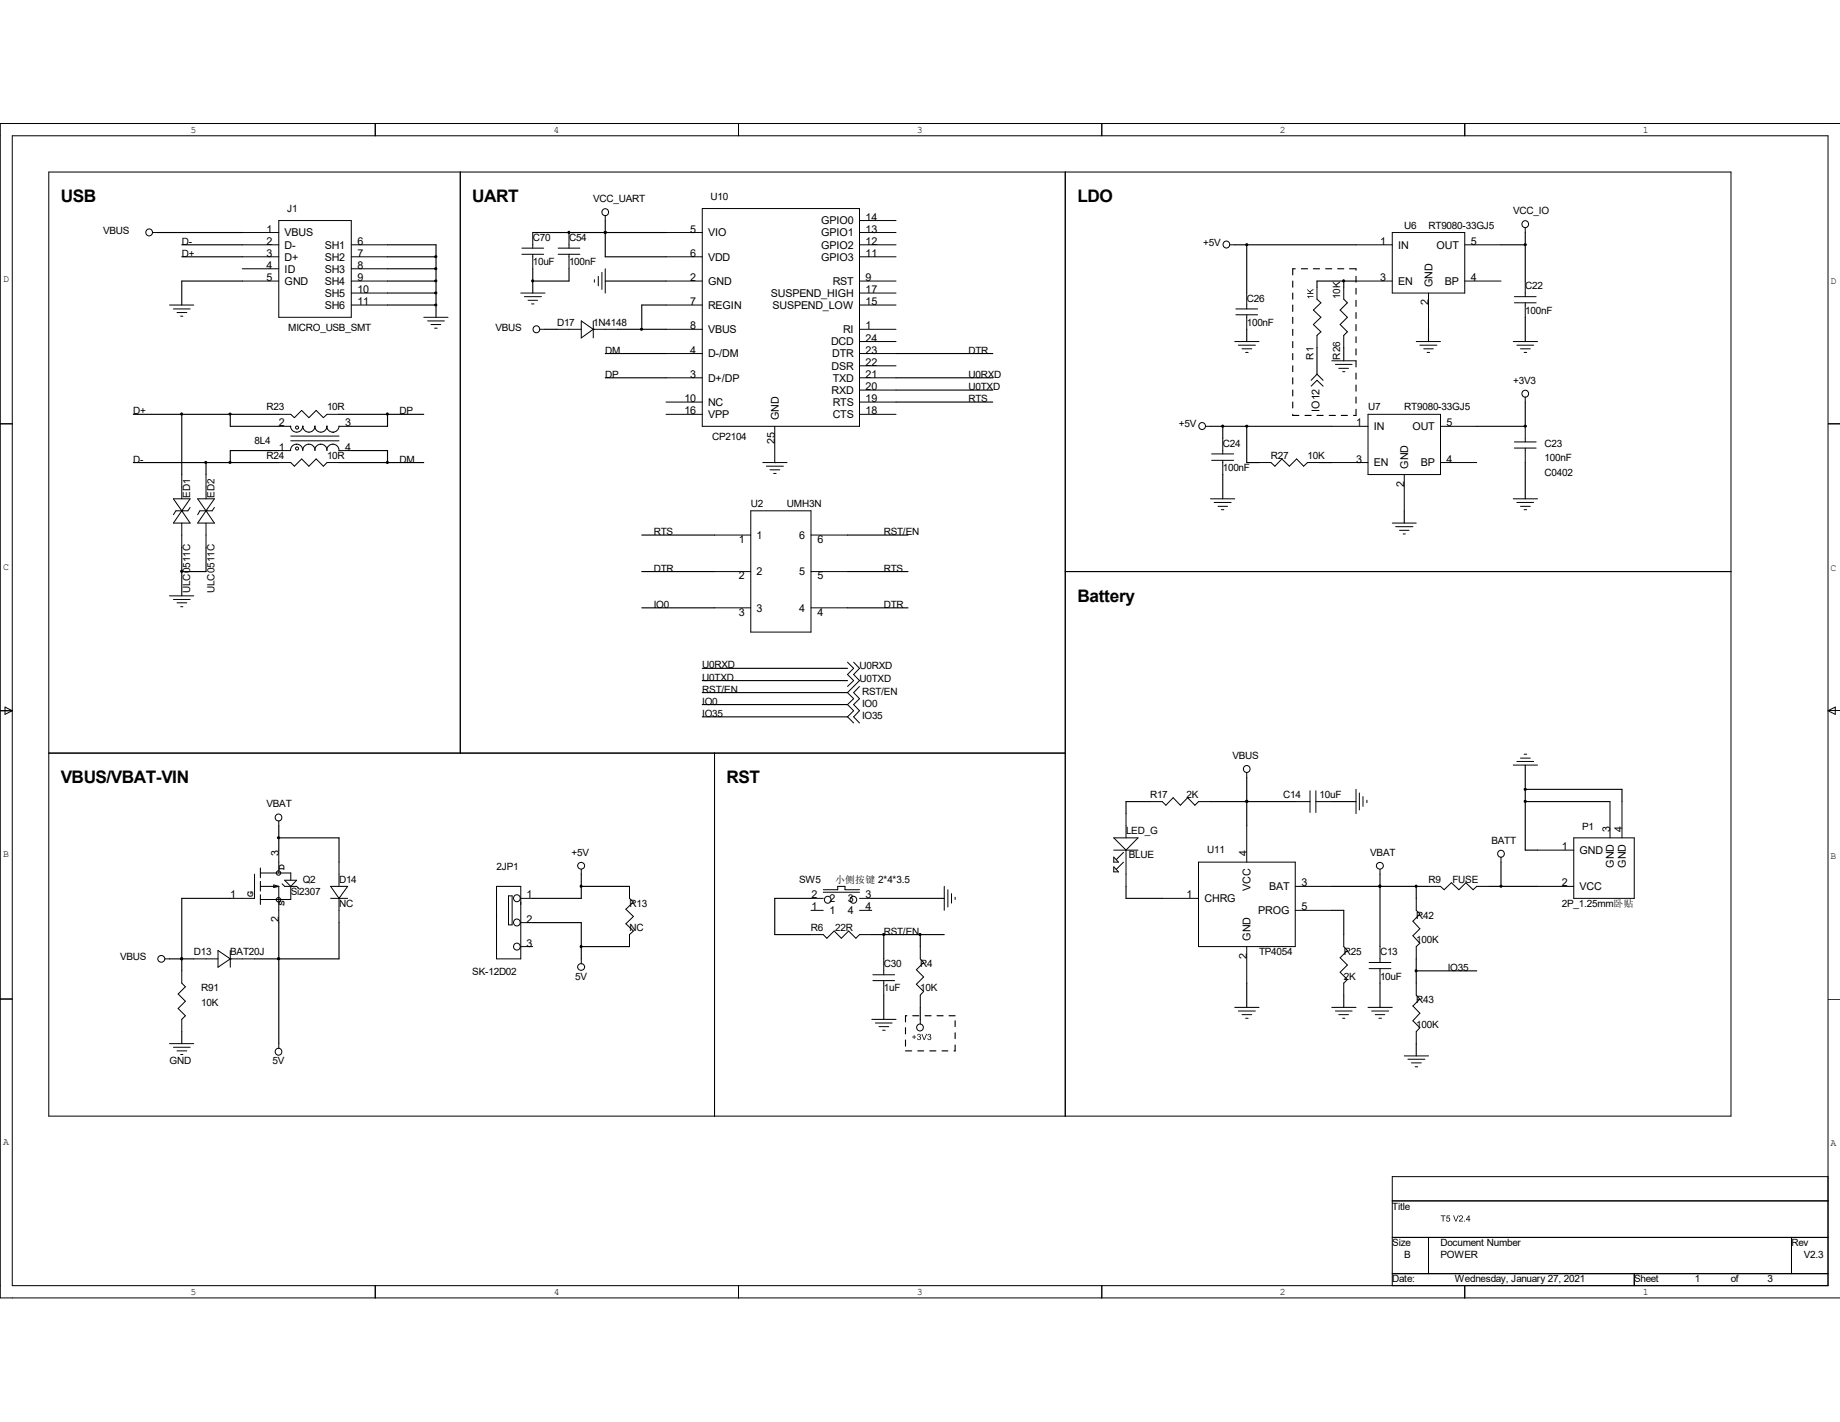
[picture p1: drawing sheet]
<svg xmlns="http://www.w3.org/2000/svg" width="279mm" height="216mm" viewBox="0 0 279 216" stroke-linecap="round" stroke-linejoin="round" font-family="sans-serif">
<g fill="none" stroke="#000" stroke-width=".15">
<path d="M57 18.8v1.8M112.1 18.8v1.8M167.3 18.8v1.8M222.4 18.8v1.8M279.4 18.8h-279.4v178.3h279.4M1.9 20.6h275.7v174.6h-275.7zM7.4 26.1h255.4v143.4h-255.4zM23.2 35.3h.7M36.8 35.3h5.5M36.8 37.2h5.5M36.8 39h5.5M42.3 33.5h11v14.7h-11z"/>
<path d="M53.3 37.2h5.5M53.3 39h5.5M69.9 26.1v88.2M79.2 37.7h3.3M79.2 38.6h3.3M80.9 35.3v2.4M80.9 38.6v2.2M84.8 37.7h3.3M84.8 38.6h3.3M86.4 35.3v2.4M86.4 38.6v2.2M91.9 32.7v.8"/>
<path d="M101.1 35.3h5.5M101.1 39h5.5M106.6 31.7h23.9v33h-23.9zM130.5 33.5h5.6M130.5 35.3h5.6M130.5 37.2h5.6M130.5 39h5.6M161.8 26.1v143.4M186.8 37.2h.7M205.9 37.2h5.5M211.4 35.3h11v9.2h-11zM222.4 37.2h5.5"/>
<path d="M231.6 34.6v.7M25.7 46.3h3.7M26.3 46.9h2.6M26.9 47.5h1.5M27.4 48h.4M36.8 40.8h5.5M36.8 42.7h5.5M53.3 40.8h5.5M53.3 42.7h5.5M53.3 44.5h5.5M53.3 46.3h5.5M64.3 48.2h3.7"/>
<path d="M64.9 48.7h2.6M65.4 49.3h1.5M66 49.8h.4M79.1 44.5h3.7M79.6 45h2.6M80.2 45.6h1.4M80.7 46.1h.4M82 50h.8M84.6 50h3.7M88.3 48.7l1.8 1.3-1.8 1.3zM90.1 50h.1M90.1 48.7v2.6"/>
<path d="M90.1 50h3.7M90.3 42.5v.3M90.8 42v1.4M91.4 41.4v2.5M91.9 40.8v3.7M101.1 42.7h5.5M101.1 46.3h5.5M101.1 50h5.5M101.1 53.7h5.5M101.1 57.4h5.5M130.5 42.7h5.6M130.5 44.5h5.6"/>
<path d="M130.5 46.3h5.6M130.5 50h5.6M130.5 53.7h5.6M130.5 57.4h5.6M130.5 51.9h5.6M130.5 55.5h5.6M130.5 59.2h5.6M187.5 51.9h3.7M187.7 46.9h3.3M187.7 47.8h3.3M188 52.4h2.6M188.6 53h1.5"/>
<path d="M189.1 53.5h.4M189.3 44.5v2.4M189.3 47.8v2.2M199.1 57.7l.9-.9 .9 .9M199.1 58.6l.9-.9 .9 .9M200 43.6v1.8l.6 .6-1.2 1.1 1.2 1.1-1.2 1.1 1.2 1.1-.6 .5v1.9M202.2 54.8h3.7M202.8 55.3h2.5M203.3 55.9h1.5M203.9 56.4h.3M204 43.6v1.8l.6 .6-1.1 1.1 1.1 1.1-1.1 1.1 1.1 1.1-.6 .5v1.9M205.9 42.7h5.5"/>
<path d="M215.1 51.9h3.6M215.6 52.4h2.6M216.2 53h1.4M216.7 53.5h.4M216.9 44.5v5.5M222.4 42.7h5.5M229.8 51.9h3.7M230 45h3.3M230 46h3.3M230.3 52.4h2.6M230.9 53h1.5M231.4 53.5h.4"/>
<path d="M231.6 42.7v2.3M231.6 46v2.2M0 64.3h1.9M26.3 75.7h2.6l-1.3 1.9zM27.6 77.6h.1M27.6 72.1v3.6M27.6 79.4v3.7M27.6 77.6l1.3 1.8h-2.6zM28.9 77l-.4 .6h-1.8l-.4 .5M30 75.7h2.6l-1.3 1.9zM31.3 77.6h.1M31.3 77.6l1.3 1.8h-2.6z"/>
<path d="M31.3 72.1v3.6M31.3 79.4v3.7M32.6 77l-.4 .6h-1.8l-.4 .5M42.3 70.2h1.9l.5 .6 1.1-1.1 1.1 1.1 1.1-1.1 1.1 1.1 .6-.6h1.8M42.3 62.9h1.9l.5 .5 1.1-1.1 1.1 1.1 1.1-1.1 1.1 1.1 .6-.5h1.8M42.3 68.4h1.9M44.2 66.2h7.3M44.2 66.9h7.3M45 67.4a.93 .93 0 0 1 1 1M45 67.5a.82 .82 0 0 0-.9 .9M46 64.7a.93 .93 0 0 1-1 .9 .93 .93 0 0 1-.9-.9h-1.8M46.9 67.5a.82 .82 0 0 0-.9 .9"/>
<path d="M46.9 67.4a.93 .93 0 0 1 .9 1M47.8 64.7a.93 .93 0 0 1-.9 .9 .93 .93 0 0 1-.9-.9M48.7 67.4a.93 .93 0 0 1 1 1M48.7 67.5a.82 .82 0 0 0-.9 .9M49.7 64.7h-.1a.93 .93 0 0 0 .9 .9M49.7 64.7a.93 .93 0 0 1-1 .9 .93 .93 0 0 1-.9-.9M50.5 67.4a.93 .93 0 0 1 1 1h1.8M50.6 67.5a.84 .84 0 0 0-1 .9M51.5 64.7a.93 .93 0 0 1-1 .9h.1M51.5 64.7h1.8M101.1 62.9h5.5M101.1 61h5.5"/>
<path d="M114 77.6h9.1v18.4h-9.1zM115.8 70.2h3.7M116.4 70.8h2.6M116.9 71.3h1.5M117.5 71.9h.4M117.6 64.7v5.5M130.5 62.9h5.6M130.5 61h5.6M183.1 64.7h.7M183.8 75.7h3.7M184 68.9h3.3M184 69.9h3.3"/>
<path d="M184.4 76.3h2.5M185 76.9h1.4M185.5 77.4h.3M185.7 66.5v2.4M185.7 69.9v2.2M191.2 70.2h1.8l.6 .6 1-1.1 1.2 1.1 1.1-1.1 1.1 1.1 .5-.6h1.9M202.2 70.2h5.5M202.2 64.7h5.5M207.7 62.9h11v9.2h-11zM211.4 79.4h3.7M211.9 80h2.6M213.2 72.1v5.5"/>
<path d="M218.7 70.2h5.5M218.7 64.7h5.5M229.8 75.7h3.7M230 67.1h3.3M230 68h3.3M230.3 76.3h2.6M230.9 76.9h1.5M231.4 77.4h.4M231.6 60.3v.7M231.6 64.7v2.4M231.6 68v2.2M277.6 64.3h1.8"/>
<path d="M25.7 90.5h3.7M26.3 91h2.6M26.9 91.5h1.5M27.4 92.1h.4M108.5 86.8h5.5M108.5 81.2h5.5M108.5 92.3h5.5M123.1 86.8h5.6M123.1 81.2h5.6M123.1 92.3h5.6M161.8 86.8h101M212.5 80.5h1.5"/>
<path d="M213.1 81.1h.3M0 107.9h1.9M.8 107.4l1.1 .5-1.1 .6zM7.4 114.3h154.4M108.5 114.3v55.2M128.7 100.5l.9 1-.9 .9 .9 .9-.9 .9M129.6 100.5l.9 1-.9 .9 .9 .9-1.8 1.9 .9 .9-.9 .9 .9 .9-.9 .9 .9 1M130.5 104.2l-.9 1 .9 .9-.9 .9 .9 .9-.9 .9 .9 1M189.3 117.3v.7M205.9 119.8v3.7M229.8 116.2h3.7M230.3 115.6h2.6"/>
<path d="M230.9 115.1h1.5M231.4 114.5h.4M277.6 107.9h1.8M277.6 107.9l1.1-.5v1.1zM38.7 132.7v3.7h-3.7M39.5 134.6h2.8M39.5 131.8v1.5M39.5 133.8v1.5M39.5 135.8v1.5M39.5 132.5h4.7v1.1M41.6 134.4l.7 .2-.7 .1zM42.3 124.6v.8"/>
<path d="M42.3 129.1v3.4M42.3 134.6v5.5M42.8 134.2l.4 .4h1.8l.4 .3M43.2 133.6h1.8l-.8 1zM44.2 134.6v2h-4.7M50.2 134.6h2.6l-1.3 1.8zM50.2 136.4h2.6M51.5 136.4h.1M51.5 130.9v3.7M51.5 136.4v3.7M75.4 134.6h3.7v11h-3.7zM77.2 136h.6v4.4h-.6z"/>
<path d="M79.1 136.4h1.8M88.3 132v.7M95.6 134.6v1.8l.6 .5-1.2 1.1 1.2 1.1-1.2 1.2 1.2 1.1-.6 .5v1.8M123.1 136.4h1.9M123.1 138.2h1.9M125 135.1h2.2v-.5h1.1v.5h2.2M125 135.5h5.5M130.5 136.4h1.9M130.5 138.2h1.9M143.4 134.6v3.6M143.9 135.1v2.6M144.5 135.7v1.4"/>
<path d="M145 136.2v.4M169.1 127.2h3.7l-1.8 1.9zM169.1 130.1l.7 .8h-.7zM169.1 131.6l.7 .8h-.7zM169.1 129.1h3.7M170.6 129.4l-1.1 1.1M170.6 130.9l-1.1 1.1M171 123.5v3.7M171 129.1v5.5M174.6 121.7h1.9l.5 .6 1.1-1.2 1.1 1.2 1.1-1.2 1.1 1.2 .6-.6h1.8M176.5 136.4h5.5M182 130.9h14.7v12.8h-14.7z"/>
<path d="M189.3 125.4v5.5M196.7 134.6h5.5M196.7 121.7h2.2M196.7 138.2h5.5M198.9 120.1v3.3M199.8 121.7h2.4M199.8 120.1v3.3M206.4 120.4v2.6M207 120.9v1.5M207.6 121.5v.4M209.5 132v.7M215.1 136.4v1.8l.5 .6-1.1 1.1 1.1 1.1-1.1 1.1 1.1 1.1-.5 .5v1.9"/>
<path d="M216.9 134.6h1.8l.6 .5 1.1-1.1 1.1 1.1 1.1-1.1 1.1 1.1 .5-.5h1.9M227.9 130.1v.8M233.5 129.1h5.5M233.5 134.6h5.5M239 127.2h9.2v9.2h-9.2zM244.5 121.7v5.5M246.3 121.7v5.5M0 151.7h1.9M25 145.6h.7M25.7 158.5h3.7M26.3 159h2.6M26.9 159.6h1.5"/>
<path d="M27.6 147.4v1.9l.6 .5-1.1 1.1 1.1 1.1-1.1 1.1 1.1 1.1-.6 .6v1.8M29.4 145.6h3.7M33.1 144.3l1.9 1.3-1.9 1.3zM35 145.6h.1M35 144.3v2.6M35 145.6h3.7M42.3 158.5v.7M79.1 143.7h1.8M79.1 140.1h1.8M88.3 145.6v.7M123.1 141.9h1.9l.6 .6 1.1-1.1 1.1 1.1 1.1-1.1 1.1 1.1 .5-.6h1.9M132.4 154.8h3.7"/>
<path d="M132.5 148h3.3M132.5 148.9h3.3M132.9 155.3h2.6M133.5 155.9h1.5M134 156.4h.4M134.2 145.6v2.4M134.2 148.9v2.2M139.7 143.7v1.9l.6 .5-1.2 1.1 1.2 1.1-1.2 1.1 1.2 1.1-.6 .6v1.9M139.7 154.8v.7M187.5 153h3.7M188 153.5h2.6M188.6 154.1h1.5"/>
<path d="M189.1 154.6h.4M189.3 143.7v5.6M202.2 153h3.7M202.8 153.5h2.5M203.3 154.1h1.5M203.9 154.6h.3M204 141.9v1.8l.6 .6-1.1 1.1 1.1 1.1-1.1 1.1 1.1 1.1-.6 .6v1.8M207.7 153h3.7M207.9 146.1h3.3M207.9 147.1h3.3M208.3 153.5h2.6M208.8 154.1h1.5"/>
<path d="M209.4 154.6h.4M209.5 143.7v2.4M209.5 147.1v2.2M215.1 149.3v1.8l.5 .6-1.1 1 1.1 1.1-1.1 1.2 1.1 1-.5 .6v1.9M277.6 151.7h1.8M27.4 160.1h.4M213.2 160.3h3.7M213.8 160.8h2.6M214.3 161.4h1.5M214.9 162h.4M277.6 178.6h-66.2v16.6M57 195.2v1.9"/>
<path d="M112.1 195.2v1.9M167.3 195.2v1.9M211.4 182.3h66.2M211.4 187.9h66.2M211.4 193.4h66.2M216.9 187.9v5.5M222.4 195.2v1.9M248.2 193.4v1.8M272 187.9v5.5"/>
<circle cx="22.6" cy="35.3" r=".52"/>
<circle cx="91.9" cy="32.2" r=".52"/>
<circle cx="186.2" cy="37.1" r=".52"/>
<circle cx="231.6" cy="34" r=".52"/>
<circle cx="81.4" cy="50" r=".52"/>
<circle cx="231.6" cy="59.8" r=".52"/>
<circle cx="45.1" cy="64.9" r=".23"/>
<circle cx="45.1" cy="68.1" r=".23"/>
<circle cx="182.5" cy="64.7" r=".52"/>
<circle cx="189.3" cy="116.8" r=".52"/>
<circle cx="42.3" cy="124.1" r=".52"/>
<circle cx="42.3" cy="132.5" r=".34"/>
<circle cx="42.3" cy="136.6" r=".34"/>
<circle cx="78.5" cy="136.4" r=".52"/>
<circle cx="88.3" cy="131.4" r=".52"/>
<circle cx="125.7" cy="136.6" r=".52"/>
<circle cx="129.6" cy="136.6" r=".52"/>
<circle cx="209.5" cy="131.4" r=".52"/>
<circle cx="227.9" cy="129.6" r=".52"/>
<circle cx="24.5" cy="145.6" r=".52"/>
<circle cx="42.3" cy="159.7" r=".52"/>
<circle cx="78.5" cy="140.1" r=".52"/>
<circle cx="78.5" cy="143.7" r=".52"/>
<circle cx="88.3" cy="146.8" r=".52"/>
<circle cx="139.7" cy="156" r=".52"/>
</g>
<g fill="#000">
<path d="M198.5 44.9h.9v.2h-.7l.1 .2h-.1zM198.5 43.9l.4 .4 .5-.5v.2l-.4 .3 .1 .2h.3v.1h-.9v-.1h.5l-.5-.5z"/>
<path d="M138.8 157.1h.1v.3h.2v.1h-.2v.3h-.1v-.3h-.3v-.1h.3zM139.4 157a.25 .25 0 0 1 .3 0 .25 .25 0 0 1 0 .4 .29 .29 0 0 1 0 .5 .29 .29 0 0 1-.4-.2l.1-.1a.19 .19 0 0 0 .2 .2 .19 .19 0 0 0 .1-.2 .19 .19 0 0 0-.2-.1v-.1a.16 .16 0 0 0 .2-.2 .16 .16 0 0 0-.2-.2 .16 .16 0 0 0-.1 .2h-.1zM139.9 157h.1l.3 .8 .3-.8h.2l-.4 .9h-.1zM140.9 157a.25 .25 0 0 1 .4 0 .25 .25 0 0 1-.1 .4 .29 .29 0 0 1 0 .5 .29 .29 0 0 1-.4-.2l.1-.1a.19 .19 0 0 0 .2 .2 .19 .19 0 0 0 .2-.2 .19 .19 0 0 0-.3-.1v-.1a.18 .18 0 0 0 .3-.2 .16 .16 0 0 0-.2-.2 .16 .16 0 0 0-.2 .2h-.1z"/>
<path d="M218.8 184.5h.7v.1h-.3v.9h-.1v-.9h-.3zM219.7 184.5h.5v.2h-.4l-.1 .2a.31 .31 0 0 1 .5 .2 .31 .31 0 0 1-.2 .4 .31 .31 0 0 1-.4-.3h.1a.21 .21 0 0 0 .3 .1 .21 .21 0 0 0 0-.3 .21 .21 0 0 0-.3 0h-.1zM220.7 184.5h.1l.3 .9 .3-.9h.1l-.4 1h-.1zM221.6 184.6a.3 .3 0 0 1 .5 0 .3 .3 0 0 1-.1 .5l-.3 .3h.4v.1h-.6l.1-.2a.56 .56 0 0 0 .4-.6l-.2-.1-.1 .2h-.2zM222.3 185.3h.1v.2h-.1zM223 184.5h.1v.6h.2v.1h-.2v.3h-.1v-.3h-.4zM223 184.7l-.3 .4h.3z"/>
</g>
<g fill="none" stroke="#000" stroke-width=".17">
<path d="M23.9 35.3h12.9M27.6 37.2h9.2M27.6 39h9.2M58.8 37.2h7.4v11M58.8 39h7.4M80.9 35.3h20.2M86.4 35.3h.1M91.9 35.3h.1M91.9 33.5v5.5h9.2M187.5 37.2h18.4M189.3 37.2v7.3M227.9 37.2h3.7"/>
<path d="M231.6 35.3v7.4M36.8 42.7h-9.2v3.6M58.8 40.8h7.4M58.8 46.3h7.4M58.8 42.7h7.4M58.8 44.5h7.4M80.9 40.8v3.7M82.8 50h1.8M86.4 40.8v1.9h-5.5M91.9 53.7h9.2M91.9 57.4h9.2M91.9 42.7h9.2"/>
<path d="M93.8 50h7.3M101.1 46.3h-3.6v3.7M136.1 53.7h14.6M136.1 57.4h14.6M136.1 59.2h14.6M189.3 50v1.9M196.3 42.7v.9M196.3 44.5v.9M196.3 46.3v1M196.3 48.2v.9M196.3 50v.9M196.3 51.9v.9"/>
<path d="M196.3 53.7v.9M196.3 55.5v.9M196.3 57.4v.9M196.3 59.2v.9M196.7 40.8h-.4v.9M197.6 40.8h.9M199.4 40.8h1M200 52.8v4M201.3 40.8h.9M203.1 40.8h.9M204 42.7v.9M204 52.8v2"/>
<path d="M204.9 40.8h1v.2M205.9 42v.8M205.9 43.8v.9M205.9 45.6v.9M205.9 47.5v.8M205.9 49.3v.9M205.9 51.1v.9M205.9 53v.9M205.9 54.8v.9M205.9 56.6v1M205.9 58.5v.9M205.9 42.7h-5.9v.9"/>
<path d="M216.9 50v1.9M231.6 48.2v3.7M20.2 70.2h22.1M20.2 62.9h22.1M27.6 62.9v9.2M31.3 70.2v1.9M35 62.9v1.8h7.3M42.3 68.4h-7.3v1.8M51.5 70.2h12.8M51.5 62.9h12.8M53.3 68.4h5.5v1.8M58.8 62.9v1.8h-5.5"/>
<path d="M117.6 70.2h.1M136.1 61h14.6M183.8 64.7h18.4M185.7 64.7v1.8M185.7 72.1v3.6M189.3 64.7v5.5h1.9M196.3 61v.9M196.3 62.9v.2h.9M198.2 63.1h.9M200 63.1h.9M200.4 70.2h1.8M201.8 63.1h1"/>
<path d="M203.7 63.1h.9M205.9 60.3v.9M205.9 62.1v1h-.4M213.2 77.6v1.8M224.2 64.7h7.4M231.6 64.7h.1M231.6 61v3.7M231.6 70.2v5.5M27.6 83.1v7.4M31.3 83.1v3.7h-3.7M97.5 92.3h11M97.5 81.2h11"/>
<path d="M97.5 86.8h11M128.7 92.3h9.2M128.7 81.2h9.2M128.7 86.8h9.2M106.6 107h22.1M106.6 105.2h22.1M106.6 108.8h22.1M106.6 101.5h22.1M106.6 103.3h22.1M189.3 118v7.4M231.6 116.2v12.9h1.9M231.6 119.8h14.7v1.9"/>
<path d="M35 136.4h-7.4v11M42.3 125.4v3.7M42.3 127.2h9.2v3.7M88.3 132.7v3.7h-7.4M88.3 134.6h7.3M123.1 136.4h-5.5v5.5h5.5M132.4 136.4h11M171 134.6v1.8h5.5M174.6 121.7h-3.6v1.8M183.8 121.7h12.9M189.3 121.7h.1M202.2 134.6h14.7"/>
<path d="M202.2 138.2h1.8v3.7M202.2 121.7h3.7M209.5 134.6h.1M209.5 132.7v11M215.1 134.6v1.8M226.1 134.6h7.4M227.9 130.9v3.7M231.6 121.7h12.9M25.7 145.6h3.7M27.6 145.6h.1M27.6 156.6v1.9M42.3 145.6h.1"/>
<path d="M42.3 140.1v18.4M51.5 140.1v5.5h-12.8M80.9 140.1h7.4v5.5M88.3 143.7h7.3M132.4 141.9h11M134.2 141.9v3.7M134.2 151.1v3.7M137.5 156v1M137.5 157.9v.9M137.5 159.6h.9M137.7 154.2h-.2v1M138.6 154.2h.9"/>
<path d="M139.4 159.6h.9M139.7 141.9v1.8M139.7 153v1.8M140.5 154.2h.9M141.2 159.6h.9M142.3 154.2h.9M143 159.6h.9M144.1 154.2h.9M145 155v.9M145 156.8v.9M145 158.7v.9h-.1M189.3 149.3v3.7"/>
<path d="M204 151.1v1.9M209.5 149.3v3.7M215.1 145.6v3.7M215.1 158.5v1.8M215.1 147.4h9.1"/>
</g>
<g fill="#000" stroke="#000" stroke-width=".15">
<path d="M66 38.9h.3v.2h-.3z" fill-rule="evenodd"/>
<path d="M91.8 35.2h.2v.2h-.2z" fill-rule="evenodd"/>
<path d="M91.8 35.2h.2v.2h-.2z" fill-rule="evenodd"/>
<path d="M189.2 37h.2v.3h-.2z" fill-rule="evenodd"/>
<path d="M231.5 37h.2v.3h-.2z" fill-rule="evenodd"/>
<path d="M66 40.7h.3v.2h-.3z" fill-rule="evenodd"/>
<path d="M66 46.2h.3v.2h-.3z" fill-rule="evenodd"/>
<path d="M66 44.4h.3v.2h-.3z" fill-rule="evenodd"/>
<path d="M66 42.5h.3v.3h-.3z" fill-rule="evenodd"/>
<path d="M97.3 49.9h.2v.2h-.2z" fill-rule="evenodd"/>
<path d="M31.1 70.1h.3v.2h-.3z" fill-rule="evenodd"/>
<path d="M34.8 70.1h.2v.2h-.2z" fill-rule="evenodd"/>
<path d="M34.8 62.8h.2v.2h-.2z" fill-rule="evenodd"/>
<path d="M189.2 64.6h.2v.2h-.2z" fill-rule="evenodd"/>
<path d="M231.5 64.6h.2v.2h-.2z" fill-rule="evenodd"/>
<path d="M231.5 119.7h.2v.2h-.2z" fill-rule="evenodd"/>
<path d="M42.2 127.1h.2v.2h-.2z" fill-rule="evenodd"/>
<path d="M189.2 121.6h.2v.2h-.2z" fill-rule="evenodd"/>
<path d="M189.2 121.6h.2v.2h-.2z" fill-rule="evenodd"/>
<path d="M227.8 134.5h.2v.2h-.2z" fill-rule="evenodd"/>
<path d="M231.5 121.6h.2v.2h-.2z" fill-rule="evenodd"/>
<path d="M42.2 145.5h.2v.2h-.2z" fill-rule="evenodd"/>
<path d="M42.2 145.5h.2v.2h-.2z" fill-rule="evenodd"/>
<path d="M134.1 141.8h.2v.2h-.2z" fill-rule="evenodd"/>
<path d="M139.6 141.8h.2v.2h-.2z" fill-rule="evenodd"/>
<circle cx="86.4" cy="35.3" r=".16"/>
<circle cx="80.9" cy="42.6" r=".16"/>
<circle cx="204" cy="42.6" r=".16"/>
<circle cx="27.6" cy="62.9" r=".16"/>
<circle cx="58.8" cy="62.9" r=".16"/>
<circle cx="58.8" cy="70.2" r=".16"/>
<circle cx="185.6" cy="64.7" r=".16"/>
<circle cx="27.6" cy="86.7" r=".16"/>
<circle cx="88.2" cy="134.5" r=".16"/>
<circle cx="209.5" cy="134.5" r=".16"/>
<circle cx="215" cy="134.5" r=".16"/>
<circle cx="27.6" cy="145.6" r=".16"/>
<circle cx="88.2" cy="143.7" r=".16"/>
<circle cx="215" cy="147.4" r=".16"/>
</g>
<g font-size="2.6">
<text x="9.2" y="30.7">USB</text>
<text x="71.7" y="30.7">UART</text>
<text x="163.6" y="30.7">LDO</text>
<text x="163.6" y="91.4">Battery</text>
<text x="9.2" y="119">VBUS/VBAT-VIN</text>
<text x="110.3" y="119">RST</text>
</g>
<g font-size="1.6">
<text x="40.5" y="35.3">1</text>
<text x="43.2" y="35.9">VBUS</text>
<text x="104.8" y="35.3">5</text>
<text x="107.5" y="35.9">VIO</text>
<text x="124.7" y="34.1">GPIO0</text>
<text x="124.7" y="35.9">GPIO1</text>
<text x="131.4" y="33.5">14</text>
<text x="131.4" y="35.3">13</text>
<text x="40.5" y="37.2">2</text>
<text x="40.5" y="39">3</text>
<text x="40.5" y="40.8">4</text>
<text x="43.2" y="37.8">D-</text>
<text x="43.2" y="39.6">D+</text>
<text x="43.2" y="41.4">ID</text>
<text x="49.3" y="37.8">SH1</text>
<text x="49.3" y="39.6">SH2</text>
<text x="49.3" y="41.4">SH3</text>
<text x="54.3" y="37.2">6</text>
<text x="54.3" y="39">7</text>
<text x="54.3" y="40.8">8</text>
<text x="104.8" y="39">6</text>
<text x="107.5" y="39.6">VDD</text>
<text x="124.7" y="37.8">GPIO2</text>
<text x="124.7" y="39.6">GPIO3</text>
<text x="131.4" y="37.2">12</text>
<text x="131.4" y="39">11</text>
<text x="209.6" y="37.2">1</text>
<text x="212.3" y="37.8">IN</text>
<text x="218.1" y="37.8">OUT</text>
<text x="223.4" y="37.2">5</text>
<text x="40.5" y="42.7">5</text>
<text x="43.2" y="43.3">GND</text>
<text x="49.3" y="43.3">SH4</text>
<text x="49.3" y="45.1">SH5</text>
<text x="49.3" y="46.9">SH6</text>
<text x="54.3" y="42.7">9</text>
<text x="54.3" y="44.5">10</text>
<text x="54.3" y="46.3">11</text>
<text x="104.8" y="46.3">7</text>
<text x="104.8" y="42.7">2</text>
<text x="107.5" y="46.9">REGIN</text>
<text x="107.5" y="43.3">GND</text>
<text x="117.1" y="45.1">SUSPEND_HIGH</text>
<text x="117.3" y="46.9">SUSPEND_LOW</text>
<text x="126.4" y="43.3">RST</text>
<text x="131.4" y="42.7">9</text>
<text x="131.4" y="44.5">17</text>
<text x="131.4" y="46.3">15</text>
<text x="209.6" y="42.7">3</text>
<text x="212.3" y="43.3">EN</text>
<text x="216.9" y="46.3" transform="rotate(-90 216.9 46.3)">2</text>
<text x="217.5" y="43.6" transform="rotate(-90 217.5 43.6)">GND</text>
<text x="219.4" y="43.3">BP</text>
<text x="223.4" y="42.7">4</text>
<text x="104.8" y="50">8</text>
<text x="104.8" y="53.7">4</text>
<text x="107.5" y="50.6">VBUS</text>
<text x="126.2" y="52.5">DCD</text>
<text x="128" y="50.6">RI</text>
<text x="131.4" y="50">1</text>
<text x="131.4" y="51.9">24</text>
<text x="131.4" y="53.7">23</text>
<text x="104.8" y="57.4">3</text>
<text x="107.5" y="54.3">D-/DM</text>
<text x="107.5" y="58">D+/DP</text>
<text x="126.3" y="56.1">DSR</text>
<text x="126.3" y="59.8">RXD</text>
<text x="126.4" y="54.3">DTR</text>
<text x="126.4" y="58">TXD</text>
<text x="131.4" y="55.5">22</text>
<text x="131.4" y="57.4">21</text>
<text x="131.4" y="59.2">20</text>
<text x="42.3" y="64.7">2</text>
<text x="52.4" y="64.7">3</text>
<text x="103.9" y="62.9">16</text>
<text x="103.9" y="61">10</text>
<text x="107.5" y="63.5">VPP</text>
<text x="107.5" y="61.6">NC</text>
<text x="118.2" y="63.8" transform="rotate(-90 118.2 63.8)">GND</text>
<text x="126.4" y="61.6">RTS</text>
<text x="126.4" y="63.5">CTS</text>
<text x="131.4" y="61">19</text>
<text x="131.4" y="62.9">18</text>
<text x="200.4" y="62.5" transform="rotate(-90 200.4 62.5)">IO12</text>
<text x="205.9" y="64.7">1</text>
<text x="208.6" y="65.3">IN</text>
<text x="214.5" y="65.3">OUT</text>
<text x="219.7" y="64.7">5</text>
<text x="42.3" y="68.4">1</text>
<text x="52.4" y="68.4">4</text>
<text x="117.6" y="67.4" transform="rotate(-90 117.6 67.4)">25</text>
<text x="205.9" y="70.2">3</text>
<text x="208.6" y="70.8">EN</text>
<text x="213.8" y="71.2" transform="rotate(-90 213.8 71.2)">GND</text>
<text x="215.7" y="70.8">BP</text>
<text x="219.7" y="70.2">4</text>
<text x="213.2" y="73.9" transform="rotate(-90 213.2 73.9)">2</text>
<text x="112.2" y="82.4">1</text>
<text x="114.9" y="81.8">1</text>
<text x="121.4" y="81.8">6</text>
<text x="124.1" y="82.4">6</text>
<text x="112.2" y="88">2</text>
<text x="114.9" y="87.4">2</text>
<text x="121.4" y="87.4">5</text>
<text x="124.1" y="88">5</text>
<text x="112.2" y="93.5">3</text>
<text x="114.9" y="92.9">3</text>
<text x="121.4" y="92.9">4</text>
<text x="124.1" y="93.5">4</text>
<text x="42.3" y="130" transform="rotate(-90 42.3 130)">3</text>
<text x="189.3" y="130" transform="rotate(-90 189.3 130)">4</text>
<text x="237.2" y="129.1">1</text>
<text x="239.9" y="129.7">GND</text>
<text x="244.5" y="126.3" transform="rotate(-90 244.5 126.3)">3</text>
<text x="245.1" y="131.7" transform="rotate(-90 245.1 131.7)">GND</text>
<text x="246.3" y="126.3" transform="rotate(-90 246.3 126.3)">4</text>
<text x="246.9" y="131.7" transform="rotate(-90 246.9 131.7)">GND</text>
<text x="35" y="136.4">1</text>
<text x="80" y="136.4">1</text>
<text x="123.2" y="136.4">2</text>
<text x="125.9" y="137">2</text>
<text x="128.7" y="137">3</text>
<text x="131.4" y="136.4">3</text>
<text x="180.2" y="136.4">1</text>
<text x="182.9" y="137">CHRG</text>
<text x="189.9" y="135.3" transform="rotate(-90 189.9 135.3)">VCC</text>
<text x="192.7" y="135.2">BAT</text>
<text x="197.6" y="134.6">3</text>
<text x="237.2" y="134.6">2</text>
<text x="239.9" y="135.2">VCC</text>
<text x="42.3" y="140" transform="rotate(-90 42.3 140)">2</text>
<text x="80" y="143.7">3</text>
<text x="80" y="140.1">2</text>
<text x="123.2" y="138.2">1</text>
<text x="125.9" y="138.8">1</text>
<text x="128.7" y="138.8">4</text>
<text x="131.4" y="138.2">4</text>
<text x="189.9" y="142.8" transform="rotate(-90 189.9 142.8)">GND</text>
<text x="191.1" y="138.8">PROG</text>
<text x="197.6" y="138.2">5</text>
<text x="189.3" y="145.6" transform="rotate(-90 189.3 145.6)">2</text>
</g>
<g font-size="1.5">
<text x="28.9" y="20.2">5</text>
<text x="84.1" y="20.2">4</text>
<text x="139.2" y="20.2">3</text>
<text x="194.4" y="20.2">2</text>
<text x="249.5" y="20.2">1</text>
<text x="15.7" y="35.5">VBUS</text>
<text x="43.6" y="32.2">J1</text>
<text x="90.1" y="30.7">VCC_UART</text>
<text x="107.9" y="30.4">U10</text>
<text x="213.2" y="34.8">U6</text>
<text x="216.9" y="34.8">RT9080-33GJ5</text>
<text x="229.8" y="32.6">VCC_IO</text>
<text x="27.6" y="37.2">D-</text>
<text x="27.6" y="39">D+</text>
<text x="80.9" y="36.6">C70</text>
<text x="80.9" y="40.3">10uF</text>
<text x="86.4" y="36.6">C54</text>
<text x="86.4" y="40.3">100nF</text>
<text x="182.7" y="37.3">+5V</text>
<text x=".5" y="42.8">D</text>
<text x="189.3" y="45.8">C26</text>
<text x="203.5" y="45.4" transform="rotate(-90 203.5 45.4)">10K</text>
<text x="231.6" y="43.9">C22</text>
<text x="231.6" y="47.6">100nF</text>
<text x="278" y="43.1">D</text>
<text x="43.8" y="50.2">MICRO_USB_SMT</text>
<text x="75.2" y="50.2">VBUS</text>
<text x="84.6" y="49.4">D17</text>
<text x="90.1" y="49.4">1N4148</text>
<text x="91.9" y="53.7">DM</text>
<text x="147.1" y="53.7">DTR</text>
<text x="189.3" y="49.4">100nF</text>
<text x="91.9" y="57.4">DP</text>
<text x="147.1" y="57.4">U0RXD</text>
<text x="147.1" y="59.2">U0TXD</text>
<text x="199.4" y="54.6" transform="rotate(-90 199.4 54.6)">R1</text>
<text x="203.5" y="54.6" transform="rotate(-90 203.5 54.6)">R26</text>
<text x="229.8" y="58.3">+3V3</text>
<text x="20.2" y="62.9">D+</text>
<text x="40.5" y="62.3">R23</text>
<text x="49.7" y="62.3">10R</text>
<text x="60.7" y="62.9">DP</text>
<text x="147.1" y="61">RTS</text>
<text x="179" y="64.9">+5V</text>
<text x="207.7" y="62.3">U7</text>
<text x="213.2" y="62.3">RT9080-33GJ5</text>
<text x="20.2" y="70.2">D-</text>
<text x="38.7" y="67.5">8L4</text>
<text x="40.5" y="69.7">R24</text>
<text x="49.7" y="69.7">10R</text>
<text x="60.7" y="70.2">DM</text>
<text x="108.1" y="66.8">CP2104</text>
<text x="185.7" y="67.9">C24</text>
<text x="185.7" y="71.5">100nF</text>
<text x="193" y="69.7">R27</text>
<text x="198.5" y="69.7">10K</text>
<text x="234.5" y="67.9">C23</text>
<text x="234.5" y="70.1">100nF</text>
<text x="28.9" y="75.6" transform="rotate(-90 28.9 75.6)">ED1</text>
<text x="32.6" y="75.6" transform="rotate(-90 32.6 75.6)">ED2</text>
<text x="114" y="77">U2</text>
<text x="119.5" y="77">UMH3N</text>
<text x="234.5" y="72.3">C0402</text>
<text x="99.3" y="81.2">RTS</text>
<text x="134.2" y="81.2">RST/EN</text>
<text x=".5" y="86.5">C</text>
<text x="99.3" y="86.8">DTR</text>
<text x="134.2" y="86.8">RTS</text>
<text x="278" y="86.7">C</text>
<text x="28.9" y="90.1" transform="rotate(-90 28.9 90.1)">ULC0511C</text>
<text x="32.6" y="90.1" transform="rotate(-90 32.6 90.1)">ULC0511C</text>
<text x="99.3" y="92.3">IO0</text>
<text x="134.2" y="92.3">DTR</text>
<text x="106.6" y="101.5">U0RXD</text>
<text x="130.5" y="101.6">U0RXD</text>
<text x="106.6" y="107">IO0</text>
<text x="106.6" y="105.2">RST/EN</text>
<text x="106.6" y="103.3">U0TXD</text>
<text x="130.5" y="103.5">U0TXD</text>
<text x="130.9" y="105.5">RST/EN</text>
<text x="130.9" y="107.4">IO0</text>
<text x="106.6" y="108.8">IO35</text>
<text x="130.9" y="109.2">IO35</text>
<text x="187.2" y="115.3">VBUS</text>
<text x="40.5" y="122.6">VBAT</text>
<text x="174.6" y="121.1">R17</text>
<text x="180.2" y="121.1">2K</text>
<text x="194.9" y="121.1">C14</text>
<text x="200.4" y="121.1">10uF</text>
<text x="240.2" y="125.9">P1</text>
<text x=".5" y="130">B</text>
<text x="86.8" y="130">+5V</text>
<text x="171" y="126.7">LED_G</text>
<text x="171.4" y="130.3">BLUE</text>
<text x="183.3" y="129.6">U11</text>
<text x="208.1" y="130">VBAT</text>
<text x="226.5" y="128.1">BATT</text>
<text x="278" y="130.4">B</text>
<text x="38.4" y="136.2" transform="rotate(-90 38.4 136.2)">G</text>
<text x="43.2" y="137.5" transform="rotate(-90 43.2 137.5)">S</text>
<text x="43.2" y="132.2" transform="rotate(-90 43.2 132.2)">D</text>
<text x="44.2" y="135.8">Si2307</text>
<text x="46" y="134">Q2</text>
<text x="51.5" y="134">D14</text>
<text x="51.5" y="137.7">NC</text>
<text x="75.4" y="132.2">2JP1</text>
<text x="95.6" y="137.7">R13</text>
<text x="121.3" y="134">SW5</text>
<text x="126.8" y="134">小侧按键 2*4*3.5</text>
<text x="216.9" y="134">R9</text>
<text x="220.6" y="134">FUSE</text>
<text x="237.2" y="137.7">2P_1.25mm卧贴</text>
<text x="95.6" y="141.4">NC</text>
<text x="123.1" y="141.4">R6</text>
<text x="126.8" y="141.4">22R</text>
<text x="134.2" y="141.9">RST/EN</text>
<text x="215.1" y="139.5">R42</text>
<text x="215.1" y="143.2">100K</text>
<text x="18.2" y="145.8">VBUS</text>
<text x="29.4" y="145">D13</text>
<text x="35" y="145">BAT20J</text>
<text x="71.7" y="148">SK-12D02</text>
<text x="87.3" y="148.7">5V</text>
<text x="134.2" y="146.9">C30</text>
<text x="139.7" y="146.9">R4</text>
<text x="191.2" y="145">TP4054</text>
<text x="204" y="145">R25</text>
<text x="204" y="148.7">2K</text>
<text x="209.5" y="145">C13</text>
<text x="209.5" y="148.7">10uF</text>
<text x="219.8" y="147.4">IO35</text>
<text x="30.6" y="150.5">R91</text>
<text x="30.6" y="152.7">10K</text>
<text x="134.2" y="150.5">1uF</text>
<text x="139.7" y="150.5">10K</text>
<text x="215.1" y="152.4">R43</text>
<text x="25.7" y="161.6">GND</text>
<text x="41.4" y="161.6">5V</text>
<text x="215.1" y="156">100K</text>
<text x=".5" y="173.8">A</text>
<text x="278" y="174">A</text>
<text x="211.4" y="183.6">Title</text>
<text x="211.4" y="189.1">Size</text>
<text x="213.2" y="191">B</text>
<text x="218.7" y="191">POWER</text>
<text x="218.7" y="189.1">Document Number</text>
<text x="272" y="189.1">Rev</text>
<text x="273.9" y="191">V2.3</text>
<text x="28.9" y="196.6">5</text>
<text x="84.1" y="196.6">4</text>
<text x="139.2" y="196.6">3</text>
<text x="194.4" y="196.6">2</text>
<text x="211.4" y="194.6">Date:</text>
<text x="220.9" y="194.6">Wednesday, January 27, 2021</text>
<text x="248.2" y="194.6">Sheet</text>
<text x="249.5" y="196.6">1</text>
<text x="257.3" y="194.6">1</text>
<text x="262.8" y="194.6">of</text>
<text x="268.4" y="194.6">3</text>
</g>
</svg>
